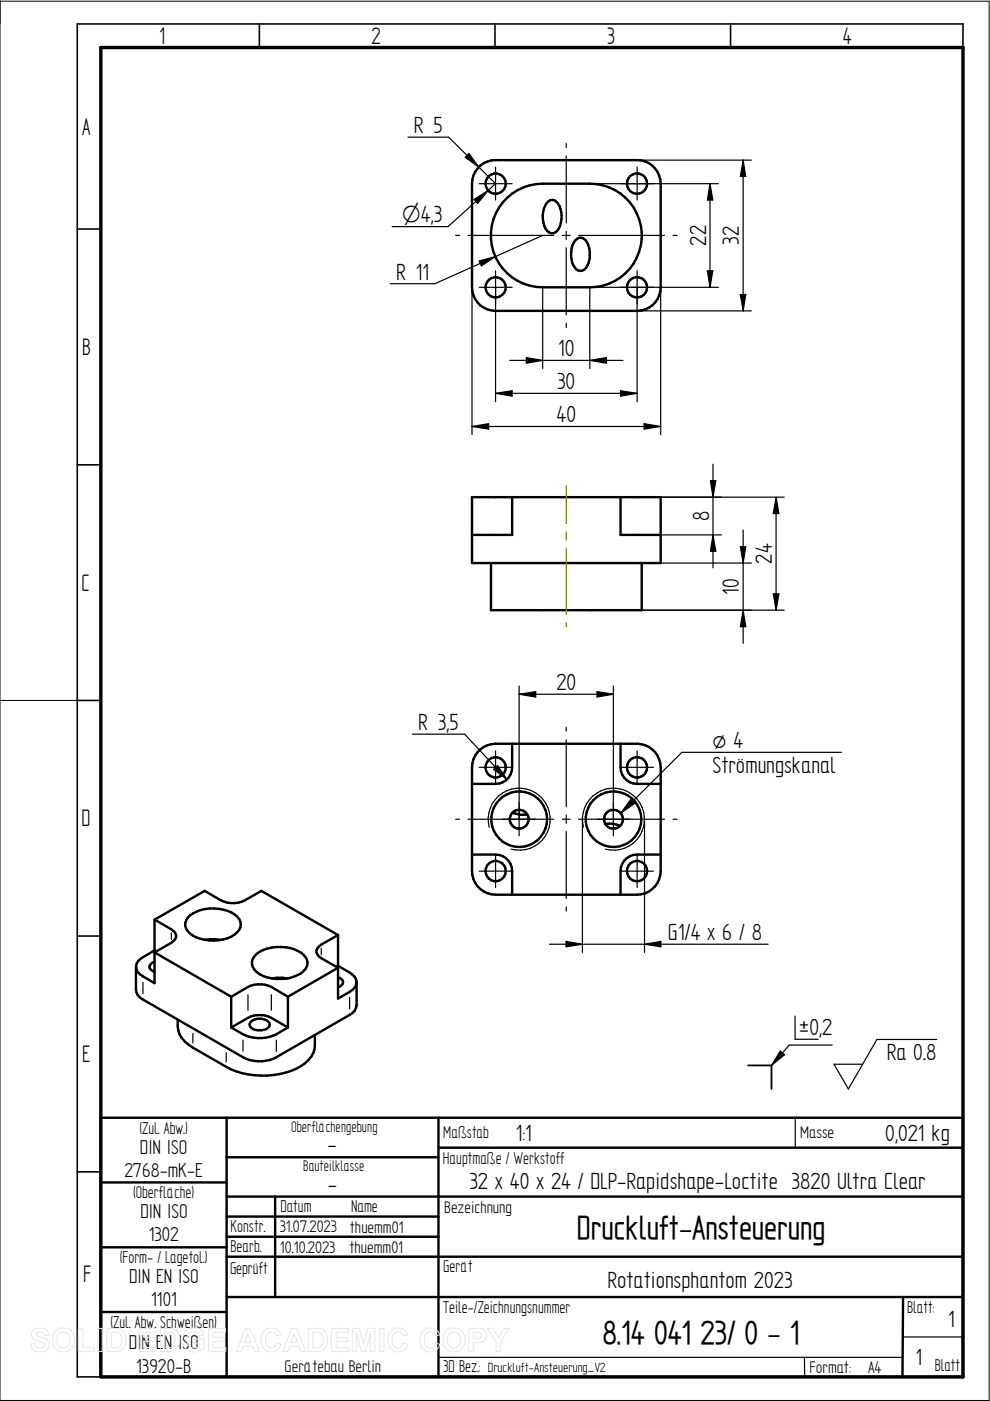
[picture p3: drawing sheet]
<svg xmlns="http://www.w3.org/2000/svg" width="210mm" height="297mm" viewBox="0 0 210 297" stroke-linecap="round" stroke-linejoin="round" font-family="sans-serif">
<path d="M0 .1v296.8h209.7v-296.6h-209.7M0 148.5h16.4" fill="none" stroke="#000" stroke-width=".21"/>
<path d="M55 5.1v5M104.9 5.1v5M154.9 5.1v5M204.2 10.1v-5h-187.8v286.8h5M16.4 48.6h5M16.4 98.6h5M16.4 148.5h5M16.4 198.5h5M16.4 248.5h5M58.3 262.2h34.7M58.3 266.4h34.7" fill="none" stroke="#000" stroke-width=".34"/>
<path d="M21.4 10.1h182.8v281.8h-182.8z" fill="none" stroke="#000" stroke-width=".72"/>
<g fill="none" stroke="#000" stroke-width=".51">
<path d="M101.9 35.1a5.2 5.2 0 0 1 3.2-1.1h30a5 5 0 0 1 5 4.9v22a5 5 0 0 1-5 5h-30a4.9 4.9 0 0 1-5-5v-22a5 5 0 0 1 1.8-3.8zM107.6 41.9a10.9 10.9 0 0 1 7.5-3h10a11 11 0 0 1 11 11 11 11 0 0 1-11 11h-10a11 11 0 0 1-10.3-6.9 11 11 0 0 1 2.8-12.1zM115.9 43.1a1.37 1.37 0 0 1 2.4 0 5.3 5.3 0 0 1-.2 5.9 1.43 1.43 0 0 1-2.4-.5 5.4 5.4 0 0 1 .2-5.4zM122 50.9a1.43 1.43 0 0 1 2.5 .4 5.4 5.4 0 0 1-.6 5.8 1.54 1.54 0 0 1-2.4-.9 5.5 5.5 0 0 1 .5-5.3zM100.1 105.4h40v14h-40zM104.1 119.4v10h32v-10M108.6 105.4v8h-8.5M131.6 105.4v8h8.5M101.3 159.5a5 5 0 0 1 3.8-1.8h30a5.1 5.1 0 0 1 5 5v22a5 5 0 0 1-5 5h-30a5 5 0 0 1-5-5v-22a4.9 4.9 0 0 1 1.2-3.2zM108.6 157.7v5a3.5 3.5 0 0 1-3.5 3.5h-5M131.6 157.7v5a3.5 3.5 0 0 0 3.5 3.5h5M108.7 172.3l.7 .3a4 4 0 0 0 2.4 0"/>
<path d="M128.4 174.8a4.5 4.5 0 0 1 3 .3M32.8 195v6.5M32.8 195l3.5 2a1.56 1.56 0 0 1 .8 2.1l-.8 .8-3.5 2M32.8 195l10.6-6.1 3.5 2a5.7 5.7 0 0 0 5 0l3.5-2 16.3 9.3M40.3 194.1a8.6 8.6 0 0 1 10 .3 2.32 2.32 0 0 1-.6 3.8 8.8 8.8 0 0 1-9.4-.3 2.32 2.32 0 0 1 0-3.8zM43.5 199.3l1.1-.2 2.2 .2M71.7 198.2v6.6M71.7 198.2l-3.6 2.1a1.52 1.52 0 0 0-1 1.4 1.52 1.52 0 0 0 1 1.5l3.6 2M100.1 181.2h5a3.5 3.5 0 0 1 3.5 3.5v5M140.1 181.2h-5a3.5 3.5 0 0 0-3.5 3.5v5M32.8 201.9l16.2 9.4M32.8 201.5a7 7 0 0 0-3.8 2.8 2.12 2.12 0 0 0 1.3 2.7l2.5 1.4v-6.5"/>
<path d="M32.8 203.9a1.26 1.26 0 0 0-1.1 1.4l1.1 .8M32.8 201.5l.3 .2M37.7 216.2a5.5 5.5 0 0 0 3.2 5.9l7.1 4.1a17.1 17.1 0 0 0 15.8-.2 5.3 5.3 0 0 0 3-4.3v-2.2M49 211.3l3.6-2a5.7 5.7 0 0 1 4.9 0l3.5 2M49 211.3v6.5M49 217.8l3.6-2a5.3 5.3 0 0 1 4.9 0l3.5 2M49 217.8a9.4 9.4 0 0 0 6.5 2.3 9.5 9.5 0 0 0 5.5-2.3M53.3 216.6a2.85 2.85 0 0 1 3.8 .3 1.42 1.42 0 0 1-1.7 1.5 1.93 1.93 0 0 1-2.5-1.2zM54.4 202.3a8.8 8.8 0 0 1 9.5-.3 2.43 2.43 0 0 1 0 4.3 9 9 0 0 1-9.5-.2 2.32 2.32 0 0 1 0-3.8zM57.6 207.4l1.1-.1 2.3 .1M61 211.3v6.5M71.7 204.8a7 7 0 0 1 3.7 2.7l.2 .5v5.1a2.47 2.47 0 0 1-1.5 2.1l-15.5 9a7.7 7.7 0 0 1-7.1 0l-21.2-12.3a2.47 2.47 0 0 1-1.5-2v-4.9"/>
<path d="M71.7 205.2v6.5a7.4 7.4 0 0 0 3.7-2.7l.2-.5M71.7 205.2l-10.7 6.1M71.7 207.2a1.26 1.26 0 0 1 1 1.4l-1 .7M71.7 204.8l-.4 .2M21.4 237h182.8v54.9h-182.8zM48 237v54.9M93 237v54.9M21.4 250.7h26.6M48 253.7h45M48 245.4h45M48 257.9h45M58.3 253.7v21.3"/>
<path d="M93 243.3h111.2M93.1 253.7h111.1M21.4 264.5h26.6M21.4 278.2h26.6M48 275h45M48 266.4h156.2M48 262.2h45M93 275h111.2M191.5 275l-.2 16.9"/>
<circle cx="105.1" cy="38.9" r="2.15"/>
<circle cx="135.1" cy="38.9" r="2.16"/>
<circle cx="105.1" cy="60.9" r="2.14"/>
<circle cx="135.1" cy="60.9" r="2.14"/>
<circle cx="105.1" cy="162.7" r="2.14"/>
<circle cx="110.1" cy="173.7" r="2.01"/>
<circle cx="110.1" cy="173.7" r="5.9"/>
<circle cx="130.1" cy="173.7" r="1.99"/>
<circle cx="130.1" cy="173.7" r="5.9"/>
<circle cx="135.1" cy="162.7" r="2.16"/>
<circle cx="105.1" cy="184.7" r="2.15"/>
<circle cx="135.1" cy="184.7" r="2.16"/>
</g>
<g fill="none" stroke="#000" stroke-width=".25">
<path d="M86.5 29.1h8.6l10 9.8-10.1 9.1h-11.9M98.6 33.4l.8-.8 2.1 2.8zM101.6 38.9h7M105.1 35.4v7M120.1 30.4v.9M120.1 33.1v14.1M125.1 38.9h27.2M135.1 34h24.2M135.1 35.4v7M150.5 38.9l.6 3.5h-1.1zM150.5 38.9v22M157.6 34l.5 3.4h-1.1z"/>
<path d="M157.6 34v31.9M96.6 49.9h.8M99.2 49.9h18.2M100.5 42.3l3-1.9-2.2 2.7zM101.6 55.3l3.4-.9-2.9 2zM105.1 57.4v27.8M115.1 49.9l-22.9 10.3h-9.4M119.2 49.9h1.7M120.1 49.1v1.7M120.1 52.5v14.3M122.7 49.9h18.2M135.1 57.4v27.8"/>
<path d="M142.7 49.9h.9M150 57.4h1.1l-.6 3.5zM100.1 60.9v31.3M101.6 60.9h7M108.1 76.4h24M111.6 75.8l3.5 .6-3.5 .6zM115.1 60.9v17.2M120.1 68.5v.9M125.1 76.4l3.5-.6v1.2zM135.1 65.9h24.2M140.1 60.9v31.3M152.3 60.9h-27.2v17.2"/>
<path d="M157 62.4h1.1l-.5 3.5zM100.1 90.4l3.5-.6v1.2zM100.1 90.4h40M105.1 83.4l3.5-.6v1.2zM105.1 83.4h30M131.6 82.8l3.5 .6-3.5 .6zM136.6 89.8l3.5 .6-3.5 .6zM151.2 98.4v22M136.1 119.4h23.2M137.6 105.4h28.7M137.6 113.4h15.4M150.6 101.9h1.2l-.6 3.5z"/>
<path d="M151.2 113.4l.6 3.5h-1.2zM157 115.9h1.1l-.5 3.5zM157.6 112.4v24M164.5 105.4l.6 3.5h-1.1zM164.5 105.4v24M136.1 129.4h30.2M157.6 129.4l.5 3.5h-1.1zM164 125.9h1.1l-.6 3.5zM87.5 155.7h11l9 9.6M105.1 159.2v7M110.1 145.5v31.7M110.1 147.2l3.5-.6v1.2z"/>
<path d="M110.1 147.2h19.9M120.1 154.2v.8M120.1 156.8v14.2M126.6 146.6l3.4 .6-3.4 .6zM130 145.5v31.7M135.1 159.2v7M178.4 159.5h-33.8l-13 12.9M96.6 173.7h.8M99.2 173.7h18.2M101.6 162.7h7M103.7 175.4a6.6 6.6 0 0 1 5.8-8.3 6.6 6.6 0 0 1 7.1 7.2 6.6 6.6 0 0 1-8.2 5.7M104.6 163.1l.9-.8 2 3z"/>
<path d="M119.2 173.7h1.7M120.1 172.8v1.7M120.1 176.3v14.2M122.7 173.7h18.2M123.5 173.7v28.2M123.7 175.4a6.6 6.6 0 0 1 5.8-8.3 6.6 6.6 0 0 1 7.1 7.2 6.6 6.6 0 0 1-8.2 5.7M131.6 162.7h7M133.7 169.5l.8 .9-2.9 2zM136.7 173.7v28.2M142.7 173.7h.9M36.3 197.8v1.4M101.6 184.7h7"/>
<path d="M105.1 181.2v7M120 199.6l3.5 .6-3.5 .5zM120.1 192.3v.9M131.6 184.7h7M135.1 181.2v7M30.3 208.3v2.4M40.9 219.1v2M52.6 210.9v3.3M57.5 210.9v3.3M68.1 201v1.4M74.1 211.5v2.4M116.5 200.2h46.4"/>
<path d="M136.7 200.2l3.4-.6v1.1zM168.6 215.4v4.9h4.9M48 223.2v2M51.5 220.5v2.4M58.6 220.6v2.3M165.4 222.8l.9 .8-2.7 2.3zM168.6 237v6.3M176.4 221.6h-9.1l-3.7 4.3M198.6 220.4h-12.7l-6 10.5-3.1-5.3h6.1M93 287.8h98.4M170.6 287.8v4.1M191.5 283.5h12.7"/>
</g>
<path d="M158.6 225.9h5v5" fill="none" stroke="#000" stroke-width=".38"/>
<g fill="#000">
<path d="M98.6 33.4l.8-.8 2.1 2.8zM157.6 34l.5 3.4h-1.1zM100.5 42.3l3-1.9-2.2 2.7zM101.6 55.3l3.4-.9-2.9 2zM150.5 38.9l.6 3.5h-1.1zM150 57.4h1.1l-.6 3.5zM111.6 75.8l3.5 .6-3.5 .6zM125.1 76.4l3.5-.6v1.2zM157 62.4h1.1l-.5 3.5zM100.1 90.4l3.5-.6v1.2zM105.1 83.4l3.5-.6v1.2zM131.6 82.8l3.5 .6-3.5 .6z"/>
<path d="M136.6 89.8l3.5 .6-3.5 .6zM151.2 113.4l.6 3.5h-1.2zM150.6 101.9h1.2l-.6 3.5zM157 115.9h1.1l-.5 3.5zM164.5 105.4l.6 3.5h-1.1zM157.6 129.4l.5 3.5h-1.1zM164 125.9h1.1l-.6 3.5zM110.1 147.2l3.5-.6v1.2zM126.6 146.6l3.4 .6-3.4 .6zM104.6 163.1l.9-.8 2 3zM133.7 169.5l.8 .9-2.9 2zM120 199.6l3.5 .6-3.5 .5z"/>
<path d="M136.7 200.2l3.4-.6v1.1zM165.4 222.8l.9 .8-2.7 2.3z"/>
</g>
<g fill="#000">
<circle cx="112.1" cy="173.7" r=".25"/>
<circle cx="128.1" cy="173.7" r=".25"/>
</g>
<path d="M120.1 103v8M120.1 112.8v1.7M120.1 116.3v14M120.1 132v.9" fill="none" stroke="#808000" stroke-width=".25"/>
<g fill="none" stroke="#e6e6e6" stroke-width=".21">
<path d="M7 282a2.33 2.33 0 0 1 3 .2l.3 .9h-.9a.91 .91 0 0 0-.8-.7 .91 .91 0 0 0-.9 .5l.1 .3 .5 .2a2.12 2.12 0 0 1 2.1 1.4 1.76 1.76 0 0 1-2.3 1.8l-.8-.2-.6-.7-.2-.8h1a1.05 1.05 0 0 0 .9 .9 1.05 1.05 0 0 0 1.1-.7 1.7 1.7 0 0 0-1.6-.8 1.39 1.39 0 0 1-.9-2.3zM11.7 282.2a2.47 2.47 0 0 1 3.1-.2 2.47 2.47 0 0 1 .9 3 2.4 2.4 0 0 1-3.1 1.5 2.4 2.4 0 0 1-1.5-3.1zM12.4 282.8a1.39 1.39 0 0 1 1.7-.3 1.39 1.39 0 0 1 .7 1.6 1.41 1.41 0 0 1-1.4 1.7 1.41 1.41 0 0 1-1.3-1.7l.1-.8zM16.6 281.7h1v4h2.4v.9h-3.4zM20.7 281.6h1v5h-1zM22.6 281.6h1.8a2.2 2.2 0 0 1 2.3 2.8 2.05 2.05 0 0 1-2.2 2.2h-1.9zM23.6 282.5a1.8 1.8 0 0 1 2 .5 2.03 2.03 0 0 1-.5 2.6l-1.5 .1zM29.5 281.6h3.6v.9h-2.7v1h2.5v.9h-2.5v1.3h2.7v.9h-3.6zM34 281.6h1.8a2.2 2.2 0 0 1 2.3 2.8 2.05 2.05 0 0 1-2.3 2.2h-1.8zM35 282.5a1.8 1.8 0 0 1 1.9 .5 2.03 2.03 0 0 1-.4 2.6l-1.5 .1zM39.4 282.2a2.56 2.56 0 0 1 3.6 .2l.2 .6-1 .2a1.36 1.36 0 0 0-1.6-.7 1.36 1.36 0 0 0-.9 1.5 1.55 1.55 0 0 0 .8 1.7 1.55 1.55 0 0 0 1.8-.3v-.6h-1.2v-.9h2.2v2a2.7 2.7 0 0 1-4.5-1.2 2.79 2.79 0 0 1 .6-2.5zM44.2 281.6h3.6v.9h-2.6v1h2.4v.9h-2.4v1.3h2.7v.9h-3.7z"/>
<path d="M52 281.6h1l2 5h-1l-.4-1.1h-2l-.5 1.1h-1zM52.5 282.8l.7 1.8h-1.3zM55.9 282.2a2.15 2.15 0 0 1 3.7 .8l-1 .2a1.24 1.24 0 0 0-1.5-.7 1.24 1.24 0 0 0-.8 1.6 1.25 1.25 0 0 0 .5 1.5 1.25 1.25 0 0 0 1.6-.3l.3-.6 .9 .3a2.19 2.19 0 0 1-2.5 1.6 2.19 2.19 0 0 1-1.8-2.5l.1-.9zM61.8 281.6h1.1l2 5h-1.1l-.4-1.1h-2l-.4 1.1h-1.1zM62.4 282.8l.6 1.8h-1.3zM65.4 281.6h1.7a2.2 2.2 0 0 1 2.4 2.8 2.05 2.05 0 0 1-2.3 2.2h-1.8zM66.3 282.5a1.8 1.8 0 0 1 2 .5 2.03 2.03 0 0 1-.5 2.6l-1.5 .1zM70.3 281.6h3.6v.9h-2.7v1h2.5v.9h-2.5v1.3h2.8v.9h-3.7zM74.7 281.6h1.5l.9 3.4 .9-3.4h1.5v5h-.9l-.1-3.9-.9 3.9h-1l-1-3.9v3.9h-.9zM80.4 281.6h1v5h-1zM82.8 282.2a2.15 2.15 0 0 1 3.6 .8l-.9 .2a1.24 1.24 0 0 0-1.6-.7 1.24 1.24 0 0 0-.8 1.6 1.25 1.25 0 0 0 .6 1.5 1.25 1.25 0 0 0 1.6-.3l.2-.6 .9 .3a2.19 2.19 0 0 1-2.5 1.6 2.19 2.19 0 0 1-1.7-2.5l.1-.9zM89.6 282.2a2.15 2.15 0 0 1 3.6 .8l-.9 .2a1.24 1.24 0 0 0-1.6-.7 1.24 1.24 0 0 0-.7 1.6 1.25 1.25 0 0 0 .5 1.5 1.25 1.25 0 0 0 1.6-.3l.2-.6 1 .3a2.19 2.19 0 0 1-2.6 1.6 2.19 2.19 0 0 1-1.7-2.5l.1-.9z"/>
<path d="M94.5 282.2a2.47 2.47 0 0 1 3.1-.2 2.47 2.47 0 0 1 .9 3 2.4 2.4 0 0 1-3.1 1.5 2.4 2.4 0 0 1-1.5-3.1zM95.2 282.8a1.39 1.39 0 0 1 1.7-.3 1.39 1.39 0 0 1 .7 1.6 1.41 1.41 0 0 1-1.4 1.7 1.41 1.41 0 0 1-1.3-1.7l.1-.8zM99.4 281.6h1.6a1.58 1.58 0 0 1 2 .8 1.58 1.58 0 0 1-.6 2.1l-.8 .2h-1.2v1.9h-1zM100.4 282.5h.4a.87 .87 0 0 1 1.3 .8l-.4 .5h-1.3zM103.4 281.6h1.1l1.2 2 1.1-2h1.1l-1.7 2.9v2.1h-1v-2.1z"/>
</g>
<g font-size="7.9">
<text x="122.3" y="262.7">Druckluft-Ansteuerung</text>
<text x="127.8" y="284.9">8.14 041 23/ 0 - 1</text>
</g>
<g font-size="5.7">
<text x="33.8" y="9.3">1</text>
<text x="78.8" y="9.3">2</text>
<text x="128.7" y="9.3">3</text>
<text x="178.7" y="9.3">4</text>
<text x="17.4" y="28.5">A</text>
<text x="17.4" y="75.3">B</text>
<text x="17.3" y="125.2">C</text>
<text x="17.3" y="175.2">D</text>
<text x="17.4" y="225.2">E</text>
<text x="17.6" y="271.9">F</text>
</g>
<g font-size="5.6">
<text x="87.7" y="28.2">R 5</text>
<text x="149.7" y="52.1" transform="rotate(-90 149.7 52.1)">22</text>
<text x="156.7" y="51.9" transform="rotate(-90 156.7 51.9)">32</text>
<text x="84" y="59.3">R 11</text>
<text x="118.3" y="75.5">10</text>
<text x="118.1" y="82.5">30</text>
<text x="118" y="89.5">40</text>
<text x="150.3" y="110.5" transform="rotate(-90 150.3 110.5)">8</text>
<text x="163.7" y="119.5" transform="rotate(-90 163.7 119.5)">24</text>
<text x="156.7" y="126.2" transform="rotate(-90 156.7 126.2)">10</text>
<text x="118" y="146.3">20</text>
<text x="88.7" y="154.8">R 3,5</text>
<text x="151" y="158.6">ø 4</text>
<text x="151" y="163.9">Strömungskanal</text>
<text x="141.6" y="199.3">G1/4 x 6 / 8</text>
<text x="169.5" y="219.5">±0,2</text>
<text x="188" y="224.8">Ra 0.8</text>
<text x="69.4" y="244.2">-</text>
<text x="109.3" y="241.9">1:1</text>
<text x="187.7" y="241.9">0,021 kg</text>
<text x="69.5" y="252.8">-</text>
<text x="99.5" y="252.1">32 x 40 x 24 / DLP-Rapidshape-Loctite 3820 Ultra Clear</text>
<text x="128.8" y="273">Rotationsphantom 2023</text>
<text x="201" y="281.3">1</text>
<text x="194.1" y="289.5">1</text>
</g>
<text font-size="5.4" x="85.3" y="47.2">O4,3</text>
<g font-size="4.8">
<text x="29.7" y="244.7">DIN ISO</text>
<text x="26.4" y="249.6">2768-mK-E</text>
<text x="29.8" y="258.3">DIN ISO</text>
<text x="31.5" y="263.2">1302</text>
<text x="27.4" y="272">DIN EN ISO</text>
<text x="32" y="276.9">1101</text>
<text x="27.3" y="286.1">DIN EN ISO</text>
<text x="28.9" y="291">13920-B</text>
</g>
<g font-size="4.1">
<text x="29.5" y="240.5">(Zul. Abw.)</text>
<text x="94" y="241.3">Maßstab</text>
<text x="93.9" y="246.7">Hauptmaße / Werkstoff</text>
<text x="28.2" y="253.9">(Oberfläche)</text>
<text x="59.5" y="256.9">Datum</text>
<text x="74.5" y="257">Name</text>
<text x="48.9" y="261.3">Konstr.</text>
<text x="25.4" y="267.8">(Form- / Lagetol.)</text>
<text x="48.9" y="265.5">Bearb.</text>
<text x="94" y="269.7">Gerät</text>
<text x="48.8" y="270">Geprüft</text>
<text x="23.4" y="281.6">(Zul. Abw. Schweißen)</text>
<text x="94" y="278.3">Teile-/Zeichnungsnummer</text>
<text x="192.4" y="278.3">Blatt:</text>
<text x="94" y="291">3D Bez.:</text>
<text x="198.2" y="290.7">Blatt</text>
</g>
<g font-size="4">
<text x="169.6" y="241.3">Masse</text>
<text x="94.2" y="257.2">Bezeichnung</text>
<text x="59.3" y="261.3">31.07.2023 thuemm01</text>
<text x="59.4" y="265.6">10.10.2023</text>
<text x="74.1" y="265.6">thuemm01</text>
<text x="60.3" y="290.9">Gerätebau Berlin</text>
<text x="171.6" y="291.1">Format:</text>
<text x="184.1" y="291">A4</text>
</g>
<g font-size="3.7">
<text x="61.7" y="239.9">Oberflächengebung</text>
<text x="64.3" y="248.3">Bauteilklasse</text>
</g>
<text font-size="3.2" x="103.4" y="290.8">Druckluft-Ansteuerung_V2</text>
</svg>
